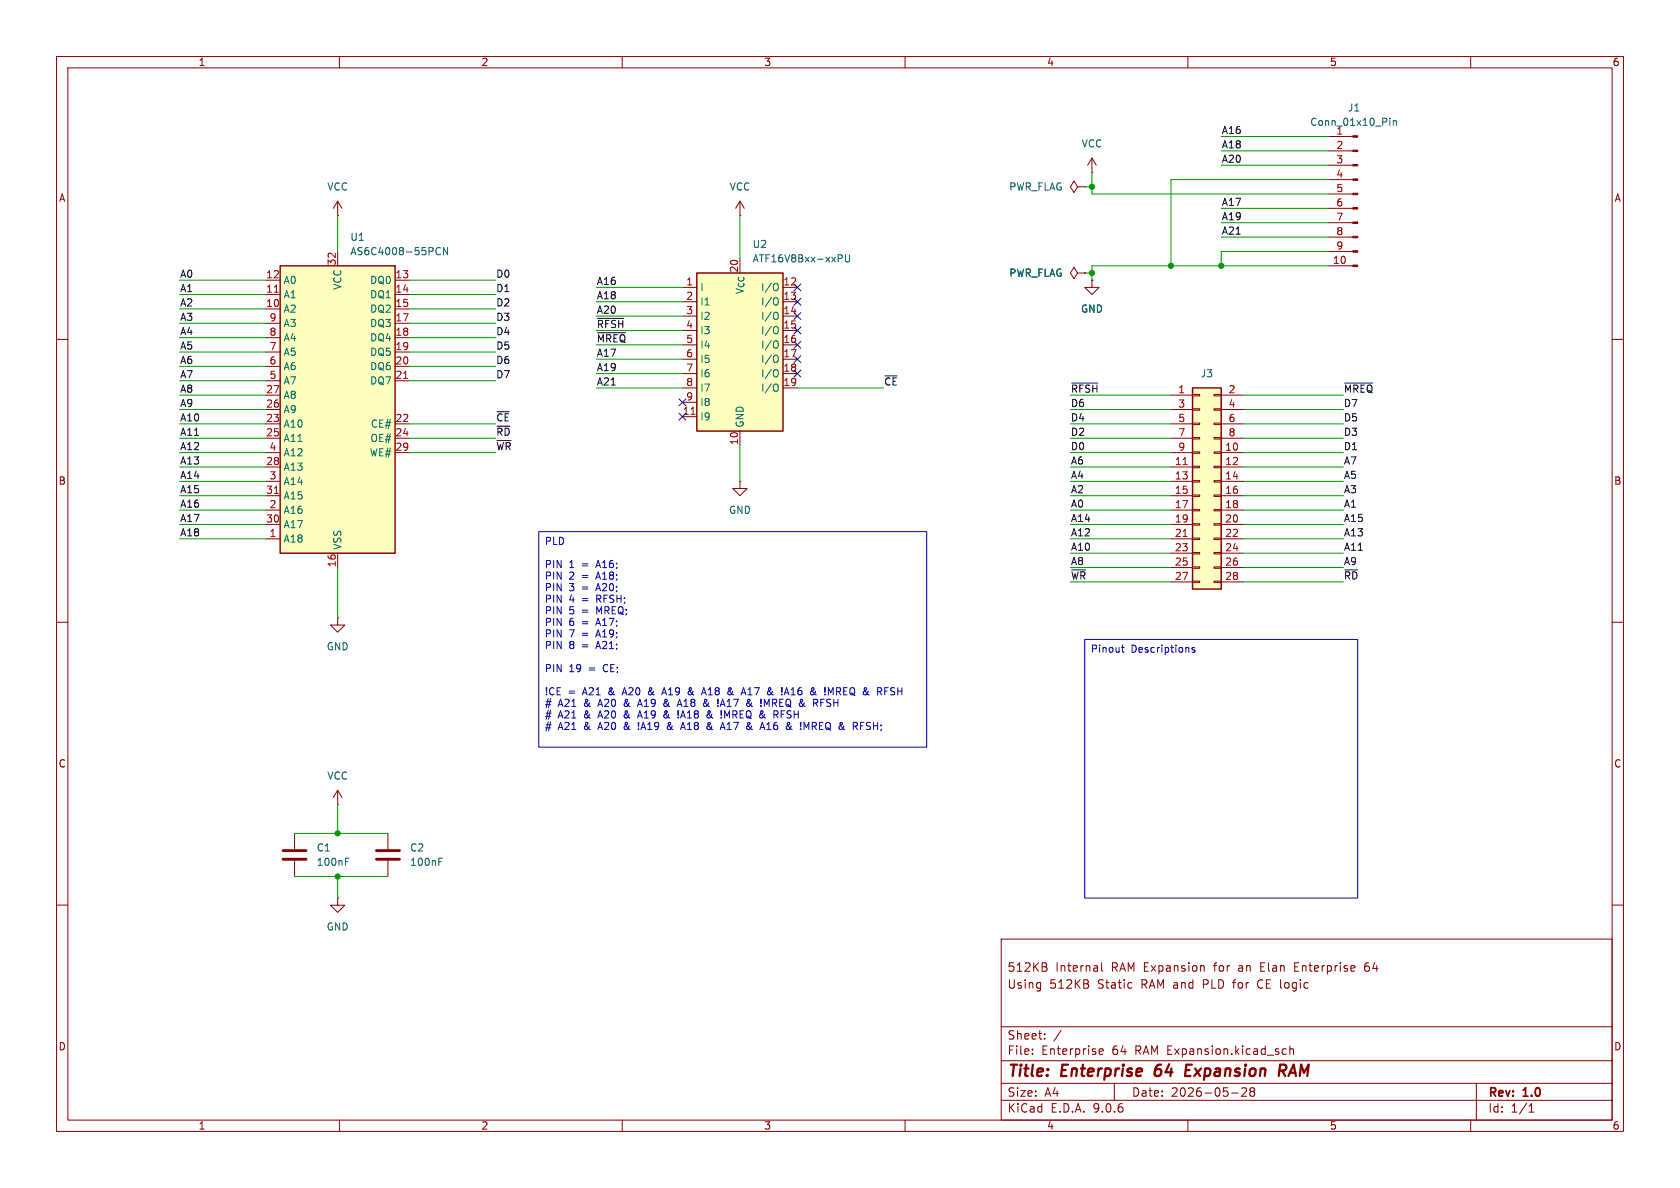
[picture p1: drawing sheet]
<svg xmlns="http://www.w3.org/2000/svg" width="297mm" height="210mm" viewBox="0 0 297 210" stroke-linecap="round" stroke-linejoin="round" font-family="sans-serif">
<g fill="none" stroke="#840000" stroke-width=".18">
<path d="M10 10h277v190h-277zM12 12h273v186h-273zM60 10v2M110 10v2M160 10v2M210 10v2M260 10v2M10 60h2M285 60h2M10 110h2M285 110h2M59.7 139.7l-.8 1.3"/>
<path d="M59.7 139.7l.8 1.3M59.7 139.7v2.5M59.7 142.2h.1M10 160h2M177 166h108v32h-108zM183.8 173.7l.2 .1M184 173.7l-.1 1.4M184 174.6l-.2 .1M184.7 170.9a.4 .4 0 0 1 .4 .4 .4 .4 0 0 1-.3 .4M184.9 170.3l.1 .2-.1 .3M192.4 174.1v.5M194.7 170.2v1.3l.3 .2"/>
<path d="M200 173.7l.1 .1M200.1 174.6l-.1 .1M212.7 170.7l.2 .2v.8M222.5 173.4l-.2 .4 .2 .7M228.9 170.9h.5M229.6 170.2h-.7v1.5h.7M241.5 170.3a1.01 1.01 0 0 0 0 1.4M241.5 170.8l-.3 .3M285 160h2M60 198v2M110 198v2M160 198v2"/>
<path d="M177 194.5h108M177 191.5h108M177 187.5h108M177 181.5h108M182.5 186.3v.1M182.5 185.5v.1M184.7 183.6v.1M184.7 182.8v.1M187.6 182.1l-1.3 2M194.3 185.9l.7-.1v-.3l-.5-.1-.2 .2 .1 .7h.6M197 191.5v3M210 198v2"/>
<path d="M217.7 193.2h1.2M220.3 192.4v.5l-.8 .9h.9M221 192.4v.3l.2 .2M221.2 192.9l-.2 .3v.5l.2 .1 .5-.1 .1-.2-.1-.4-.2-.2M221.2 192.9h.3M221.7 192.4l.1 .3-.3 .2M226.8 186.3h.6M226.8 185.5h.6M228 185.5l.2-.1 .4 .1 .1 .9M228 184.9v1.5M260 198v2M261 191.5v6.5"/>
<path d="M270.3 196.6h.9M270.3 195.5l.4-.4v1.5"/>
</g>
<path d="M204.3 188.7l-.2 1.1 .3 .4M204.4 189.1l-.2 .3M209.6 189.2h.7M210.7 188.2h-1l-.2 2h.9M226.2 189.3h.7a.55 .55 0 0 0 .5-.5 .55 .55 0 0 0-.3-.6h-.8l-.2 2M226.7 189.3l.5 .9" fill="none" stroke="#840000" stroke-width=".4"/>
<path d="M123.2 48.3h15.2v27.9h-15.2z" fill="#ffffc2"/>
<path d="M123.2 48.3h15.2v27.9h-15.2z" fill="none" stroke="#840000" stroke-width=".25"/>
<g fill="none" stroke="#840000" stroke-width=".18">
<path d="M130.8 38.1h.1M130.8 35.6v2.5M130.8 35.6l-.8 1.2M130.8 35.6l.8 1.2M120.6 50.8h2.6M120.6 53.3h2.6M120.6 55.9h2.6M120.6 58.4h2.6M138.4 50.8h2.6M138.4 53.3h2.6M138.4 55.9h2.6M138.4 58.4h2.6"/>
<path d="M190.5 48.3l-.6-1.1-.7 1.1 .7 1 .6-1h1.3M191.8 48.3h.1M120.6 61h2.6M120.6 63.5h2.6M120.6 66h2.6M120.6 68.6h2.6M120.6 71.1h2.6M120.6 73.7h2.6M130.8 76.2v2.5M138.4 61h2.6M138.4 63.5h2.6M138.4 66h2.6"/>
<path d="M138.4 68.6h2.6M130.8 85.1v1.3h1.3l-1.3 1.2-1.3-1.2h1.3M130.8 85.1h.1"/>
</g>
<path d="M122.2 73.2h.7" fill="none" stroke="#a90000" stroke-width=".18"/>
<path d="M137.3 50.1l.1 .1a.81 .81 0 0 1-.1 1.2M137.3 52.6l.1 .1a.81 .81 0 0 1-.1 1.2M137.3 55.2l.1 .1a.81 .81 0 0 1-.1 1.2M137.3 57.7l.1 .1a.81 .81 0 0 1-.1 1.2M148.7 45l.2 .3-.1 .3-.1 .1M149.5 45v1.1l.2 .2 .4-.1 .1-.1v-1.1M137.3 60.3h.1a.81 .81 0 0 1-.1 1.2M137.3 62.8l.1 .1a.81 .81 0 0 1-.1 1.2M137.3 65.3l.1 .1a.81 .81 0 0 1-.1 1.2M137.3 67.9l.1 .1a.81 .81 0 0 1-.1 1.2" fill="none" stroke="#006464" stroke-width=".18"/>
<path d="M49.5 47h20.3v50.8h-20.3z" fill="#ffffc2"/>
<path d="M49.5 47h20.3v50.8h-20.3z" fill="none" stroke="#840000" stroke-width=".25"/>
<g fill="none" stroke="#840000" stroke-width=".18">
<path d="M59.7 38.1h.1M59.7 35.6v2.5M59.7 35.6l-.8 1.2M59.7 35.6l.8 1.2M190.5 33l-.6-1-.7 1 .7 1 .6-1h1.3M191.8 33h.1M193 30.5h.1M193 27.9l-.7 1.3M193 27.9l.8 1.3M193 27.9v2.6M47 49.5h2.5M47 52.1h2.5"/>
<path d="M47 54.6h2.5M47 57.2h2.5M47 59.7h2.5M59.7 44.5v2.5M69.8 49.5h2.6M69.8 52.1h2.6M69.8 54.6h2.6M69.8 57.2h2.6M69.8 59.7h2.6M193 49.5v1.3h1.3l-1.3 1.3-1.2-1.3h1.2M193 49.5h.1M47 62.2h2.5"/>
<path d="M47 64.8h2.5M47 67.3h2.5M47 69.9h2.5M47 72.4h2.5M47 74.9h2.5M47 77.5h2.5M69.8 62.2h2.6M69.8 64.8h2.6M69.8 67.3h2.6M69.8 74.9h2.6M69.8 77.5h2.6M47 80h2.5"/>
<path d="M47 82.6h2.5M47 85.1h2.5M47 87.6h2.5M47 90.2h2.5M47 92.7h2.5M47 95.3h2.5M59.7 97.8v2.5M69.8 80h2.6M59.7 109.2v1.3h1.3l-1.3 1.3-1.3-1.3h1.3M59.7 109.2h.1M52.1 147.3v2.8M52.1 152.1v2.8"/>
<path d="M59.7 158.8v1.2h1.3l-1.3 1.3-1.3-1.3h1.3M59.7 158.8h.1M68.6 147.3v2.8M68.6 152.1v2.8"/>
</g>
<path d="M48.5 51.7h.7M71.4 66.9h.7M48.5 87.2h.7" fill="none" stroke="#a90000" stroke-width=".18"/>
<path d="M77.1 44.7l.4 .3 .3-.1M77.8 43.9l-.3-.1-.4 .3M79.1 43.8v1.2l-.7-1.2v1.2M61.1 152.3h.4M61.1 151.7h.6M77.6 152.3h.4M77.6 151.7h.6" fill="none" stroke="#006464" stroke-width=".18"/>
<path d="M50 150.4h4.1M50 151.9h4.1M66.5 150.4h4.1M66.5 151.9h4.1" fill="none" stroke="#840000" stroke-width=".51"/>
<path d="M210.8 68.6h5.1v35.5h-5.1z" fill="#ffffc2"/>
<path d="M210.8 68.6h5.1v35.5h-5.1z" fill="none" stroke="#840000" stroke-width=".25"/>
<g fill="none" stroke="#840000" stroke-width=".18">
<path d="M234.9 24.1h4.3M234.9 26.7h4.3M234.9 29.2h4.3M234.9 31.8h4.3M234.9 34.3h4.3M234.9 36.8h4.3M234.9 39.4h4.3M191.8 48.3h.1M193 49.5h.1M234.9 41.9h4.3M234.9 44.5h4.3M234.9 47h4.3"/>
<path d="M207 69.9h3.8M207 72.4h3.8M207 74.9h3.8M207 77.5h3.8M210.8 69.7h1.3v.3h-1.3zM210.8 72.3h1.3v.2h-1.3zM210.8 74.8h1.3v.3h-1.3zM210.8 77.3h1.3v.3h-1.3zM210.8 79.9h1.3v.2h-1.3zM214.6 69.7h1.3v.3h-1.3zM214.6 72.3h1.3v.2h-1.3zM214.6 74.8h1.3v.3h-1.3z"/>
<path d="M214.6 77.3h1.3v.3h-1.3zM214.6 79.9h1.3v.2h-1.3zM215.9 69.9h3.8M215.9 72.4h3.8M215.9 74.9h3.8M215.9 77.5h3.8M207 80h3.8M207 82.6h3.8M207 85.1h3.8M207 87.6h3.8M207 90.2h3.8M207 92.7h3.8"/>
<path d="M207 95.3h3.8M207 97.8h3.8M210.8 82.4h1.3v.3h-1.3zM210.8 85h1.3v.2h-1.3zM210.8 87.5h1.3v.3h-1.3zM210.8 90h1.3v.3h-1.3zM210.8 92.6h1.3v.2h-1.3zM210.8 95.1h1.3v.3h-1.3zM210.8 97.7h1.3v.2h-1.3zM214.6 82.4h1.3v.3h-1.3zM214.6 85h1.3v.2h-1.3zM214.6 87.5h1.3v.3h-1.3z"/>
<path d="M214.6 90h1.3v.3h-1.3zM214.6 92.6h1.3v.2h-1.3zM214.6 95.1h1.3v.3h-1.3zM214.6 97.7h1.3v.2h-1.3zM215.9 80h3.8M215.9 82.6h3.8M215.9 85.1h3.8M215.9 87.6h3.8M215.9 90.2h3.8M215.9 92.7h3.8M215.9 95.3h3.8M215.9 97.8h3.8"/>
<path d="M207 100.3h3.8M207 102.9h3.8M210.8 100.2h1.3v.3h-1.3zM210.8 102.7h1.3v.3h-1.3zM214.6 100.2h1.3v.3h-1.3zM214.6 102.7h1.3v.3h-1.3zM215.9 100.3h3.8M215.9 102.9h3.8"/>
</g>
<path d="M209.2 82.1h.7M209.2 94.8h.7" fill="none" stroke="#a90000" stroke-width=".18"/>
<g fill="#840000" stroke="#840000" stroke-width=".18">
<path d="M239.2 24h.8v.3h-.8z"/>
<path d="M239.2 26.5h.8v.3h-.8z"/>
<path d="M239.2 29.1h.8v.2h-.8z"/>
<path d="M239.2 31.6h.8v.3h-.8z"/>
<path d="M239.2 34.2h.8v.2h-.8z"/>
<path d="M239.2 36.7h.8v.3h-.8z"/>
<path d="M239.2 39.2h.8v.3h-.8z"/>
<path d="M239.2 41.8h.8v.2h-.8z"/>
<path d="M239.2 44.3h.8v.3h-.8z"/>
<path d="M239.2 46.9h.8v.2h-.8z"/>
</g>
<path d="M245.7 20.9v.1M245.7 21.3v.9M246.3 21.3v.9M246.3 21.4l.2-.1 .3 .1 .1 .8" fill="none" stroke="#006464" stroke-width=".18"/>
<path d="M105.6 58.8h5M105.6 56.3h4.7M189.5 67.7h4.6M237.7 67.7h5" fill="none" stroke="#0f0f0f" stroke-width=".18"/>
<g fill="none" stroke="#009600" stroke-width=".18">
<path d="M59.7 38.1v6.4M130.8 38.1v7.6M191.8 33h1.2M193 30.5v3.8h41.9M215.9 36.8h19M215.9 26.7h19M215.9 29.2h19M215.9 24.1h19M215.9 39.4h19M234.9 31.8h-27.9v15.2M31.7 49.5h15.3M31.7 54.6h15.3"/>
<path d="M31.7 52.1h15.3M31.7 57.2h15.3M31.7 59.7h15.3M72.4 49.5h15.2M72.4 54.6h15.2M72.4 52.1h15.2M72.4 57.2h15.2M72.4 59.7h15.2M105.4 53.3h15.2M105.4 55.9h15.2M105.4 58.4h15.2M105.4 50.8h15.2"/>
<path d="M191.8 48.3h1.2M215.9 41.9h19M234.9 47h-41.9v2.5M234.9 44.5h-19v2.5M31.7 77.5h15.3M31.7 62.2h15.3M31.7 64.8h15.3M31.7 67.3h15.3M31.7 69.9h15.3M31.7 72.4h15.3M31.7 74.9h15.3M72.4 77.5h15.2"/>
<path d="M72.4 62.2h15.2M72.4 64.8h15.2M72.4 67.3h15.2M72.4 74.9h15.2M105.4 68.6h15.2M105.4 66h15.2M105.4 61h15.2M105.4 63.5h15.2M130.8 78.7v6.4M141 68.6h15.2M189.2 77.5h17.8M189.2 69.9h17.8"/>
<path d="M189.2 72.4h17.8M189.2 74.9h17.8M219.7 77.5h17.8M219.7 69.9h17.8M219.7 72.4h17.8M219.7 74.9h17.8M31.7 95.3h15.3M31.7 92.7h15.3M31.7 87.6h15.3M31.7 90.2h15.3M31.7 85.1h15.3M31.7 82.6h15.3"/>
<path d="M31.7 80h15.3M72.4 80h15.2M189.2 97.8h17.8M189.2 95.3h17.8M189.2 92.7h17.8M189.2 87.6h17.8M189.2 90.2h17.8M189.2 85.1h17.8M189.2 82.6h17.8M189.2 80h17.8M219.7 97.8h17.8M219.7 95.3h17.8"/>
<path d="M219.7 92.7h17.8M219.7 87.6h17.8M219.7 90.2h17.8M219.7 85.1h17.8M219.7 82.6h17.8M219.7 80h17.8M59.7 100.3v8.9M189.2 102.9h17.8M189.2 100.3h17.8M219.7 102.9h17.8M219.7 100.3h17.8M52.1 147.3h16.5"/>
<path d="M52.1 154.9h16.5M59.7 142.2v5.1M59.7 154.9v3.9"/>
</g>
<g fill="none" stroke="#000084" stroke-width=".18">
<path d="M140.4 50.2l1.2 1.2M140.4 55.3l1.2 1.2M140.4 57.8l1.2 1.2M140.4 52.7l1.2 1.2M141.6 50.2l-1.2 1.2M141.6 55.3l-1.2 1.2M141.6 57.8l-1.2 1.2M141.6 52.7l-1.2 1.2M120 70.5l1.3 1.2M120 73.1l1.3 1.2M121.3 70.5l-1.3 1.2M121.3 73.1l-1.3 1.2"/>
<path d="M140.4 62.9l1.2 1.2M140.4 65.4l1.2 1.2M140.4 60.4l1.2 1.2M141.6 62.9l-1.2 1.2M141.6 65.4l-1.2 1.2M141.6 60.4l-1.2 1.2"/>
</g>
<g fill="none" stroke="#0000c2" stroke-width=".18">
<path d="M95.2 94h68.6v38.1h-68.6zM191.8 113h48.2v45.8h-48.2zM198.3 114.5h.4M198.4 114v1.1l.3 .2M211.2 114.5h-.3l-.2 .1 .1 .2 .4 .1v.3h-.5M110.4 121.6l-.4 1.2M112.8 124.5h.6M112.8 126.6h.6M112.9 128.8v.2M112.9 127.7v.8M113.1 123.6l-.4 1.3M113.1 125.7l-.4 1.2"/>
<path d="M115.1 122l-.5 .4 .1 .3 .2 .1M117 122.8l.4-1.2 .4 1.2M117.1 122.5h.6M117.5 123.8l.1 .3 .4 .5M117.8 125.7h-.2l-.1 .3 .5 .7M117.8 124l-.4 .5 .1 .3 .3 .1M117.8 126.1l-.4 .4 .1 .4h.3M118.1 127.9l.1 .3 .4 .5M118.4 128.1l-.4 .4 .1 .4 .3 .1M119.7 124.9l.4-1.3 .5 1.3M119.8 124.5h.6M120.3 129l.4-1.3 .5 1.3"/>
<path d="M120.4 126.6h.6M120.4 128.6h.6M120.7 125.7l-.4 1.2M121.8 122.2l.4-.3v-.3h-.3l-.1 .3 .5 .7M122.4 122.5l-.3 .3h-.3M124.1 122.5h.6M124.4 121.6l.5 1.2M124.7 124.3l.5 .5M124.7 123.6l.3 .2M125 123.9l-.5 .4M125.2 124.3l-.3 .5-.3 .1M125.2 126.1l.6 .8"/>
<path d="M125.3 128.4l.5 .5M125.3 127.7l.3 .2-.5 .5M125.6 125.9l-.5 .4M125.8 126.4l-.3 .5h-.3M125.8 128.4l-.3 .5-.3 .1M127.3 124.9l.5-1.3 .4 1.3M127.5 124.5h.6M127.8 127.7l.4 1.3M129 125.7l-.5 .9-.4-.9v1.2M129 122.2l.7 .6M129.2 121.6v.3M129.5 122.2l-.3 .6"/>
<path d="M132.2 122.8h.8M132.5 121.7l-.3 .2M132.7 124.6l.3 .3M132.7 128.7l.3 .3M132.8 124.2l-.2 .6M132.8 128.3v.3M135.6 124.5l.4-.9v1.3M135.6 129h.7M135.9 127.7v1.3M138.1 126.3h.4M138.1 125.7v1.2M139.1 121.6l.4 1.2"/>
<path d="M139.8 122.8h.8M140.1 121.7l-.3 .2M145.1 123.6h.6M145.1 124.2h.4M147.9 122.2h.5M148.4 121.6h-.5v1.2M153.2 128.9l.1 .1M153.4 127.7l-.2 .2 .2 .4M157.4 122.8h.5M158 121.6h-.3l-.3 .2 .2 .3 .3 .1"/>
</g>
<g fill="#009600" stroke="#009600" stroke-width=".18">
<circle cx="59.7" cy="154.9" r=".46"/>
<circle cx="59.7" cy="147.3" r=".46"/>
<circle cx="193" cy="33" r=".46"/>
<circle cx="215.9" cy="47" r=".46"/>
<circle cx="207" cy="47" r=".46"/>
<circle cx="193" cy="48.3" r=".46"/>
</g>
<g font-size="2.8" fill="#840000">
<text x="178" y="190.9">Title:</text>
<text x="187.7" y="190.9">Enterprise</text>
<text x="205" y="190.9">64</text>
<text x="211.2" y="190.9">Expansion</text>
<text x="228.5" y="190.9">RAM</text>
</g>
<g font-size="2.1" fill="#840000">
<text x="178" y="172">512KB</text>
<text x="186.6" y="172">Internal</text>
<text x="196.5" y="172">RAM Expansion</text>
<text x="214.9" y="172">for</text>
<text x="219.4" y="172">an</text>
<text x="223.4" y="172">Elan</text>
<text x="229.5" y="172">Enterprise</text>
<text x="242.1" y="172">64</text>
<text x="178" y="175">Using</text>
<text x="185.5" y="175">512KB</text>
<text x="194.1" y="175">Static</text>
<text x="201.9" y="175">RAM and</text>
<text x="213.1" y="175">PLD for</text>
<text x="223" y="175">CE logic</text>
<text x="178" y="184">Sheet:</text>
<text x="178" y="186.7">File:</text>
<text x="184.1" y="186.7">Enterprise</text>
<text x="196.7" y="186.7">64</text>
<text x="200.8" y="186.7">RAM Expansion.kicad_sch</text>
<text x="178" y="196.9">KiCad</text>
<text x="178" y="194.1">Size:</text>
<text x="184.7" y="194.1">A4</text>
<text x="185.7" y="196.9">E.D.A.</text>
<text x="193.3" y="196.9">9.0.6</text>
<text x="200" y="194.1">Date:</text>
<text x="207" y="194.1">2026-05-28</text>
<text x="263" y="194.3">Rev:</text>
<text x="263" y="196.9">Id:</text>
<text x="267.1" y="196.9">1/1</text>
<text x="269.4" y="194.3">1.0</text>
</g>
<g font-size="1.8" fill="#840000">
<text x="35" y="11.9">1</text>
<text x="85" y="11.9">2</text>
<text x="135" y="11.9">3</text>
<text x="185" y="11.9">4</text>
<text x="235" y="11.9">5</text>
<text x="285" y="11.9">6</text>
<text x="10.3" y="35.9">A</text>
<text x="285.3" y="35.9">A</text>
<text x="10.3" y="85.9">B</text>
<text x="285.3" y="85.9">B</text>
<text x="10.3" y="135.9">C</text>
<text x="285.3" y="135.9">C</text>
<text x="10.3" y="185.9">D</text>
<text x="285.3" y="185.9">D</text>
<text x="35" y="199.9">1</text>
<text x="85" y="199.9">2</text>
<text x="135" y="199.9">3</text>
<text x="185" y="199.9">4</text>
<text x="235" y="199.9">5</text>
<text x="285" y="199.9">6</text>
</g>
<g font-size="1.8" fill="#0f0f0f">
<text x="215.9" y="23.8">A16</text>
<text x="215.9" y="26.3">A18</text>
<text x="215.9" y="28.9">A20</text>
<text x="215.9" y="41.6">A21</text>
<text x="215.9" y="39">A19</text>
<text x="215.9" y="36.5">A17</text>
<text x="31.7" y="49.2">A0</text>
<text x="31.7" y="51.7">A1</text>
<text x="87.6" y="51.7">D1</text>
<text x="87.6" y="49.2">D0</text>
<text x="105.4" y="53">A18</text>
<text x="105.4" y="50.5">A16</text>
<text x="31.7" y="59.3">A4</text>
<text x="31.7" y="54.3">A2</text>
<text x="31.7" y="56.8">A3</text>
<text x="87.6" y="56.8">D3</text>
<text x="87.6" y="59.3">D4</text>
<text x="87.6" y="54.3">D2</text>
<text x="105.4" y="55.5">A20</text>
<text x="105.4" y="58.1">~{RFSH}</text>
<text x="31.7" y="61.9">A5</text>
<text x="31.7" y="64.4">A6</text>
<text x="87.6" y="61.9">D5</text>
<text x="87.6" y="64.4">D6</text>
<text x="105.4" y="65.7">A19</text>
<text x="105.4" y="63.2">A17</text>
<text x="105.4" y="60.6">~{MREQ}</text>
<text x="31.7" y="69.5">A8</text>
<text x="31.7" y="67">A7</text>
<text x="87.6" y="67">D7</text>
<text x="105.4" y="68.2">A21</text>
<text x="156.2" y="68.2">~{CE}</text>
<text x="189.2" y="69.5">~{RFSH}</text>
<text x="237.5" y="69.5">~{MREQ}</text>
<text x="31.7" y="77.1">A11</text>
<text x="31.7" y="74.6">A10</text>
<text x="31.7" y="72">A9</text>
<text x="87.6" y="77.1">~{RD}</text>
<text x="87.6" y="74.6">~{CE}</text>
<text x="189.2" y="72">D6</text>
<text x="189.2" y="77.1">D2</text>
<text x="189.2" y="74.6">D4</text>
<text x="237.5" y="74.6">D5</text>
<text x="237.5" y="72">D7</text>
<text x="237.5" y="77.1">D3</text>
<text x="31.7" y="82.2">A13</text>
<text x="31.7" y="79.7">A12</text>
<text x="87.6" y="79.7">~{WR}</text>
<text x="189.2" y="79.7">D0</text>
<text x="189.2" y="82.2">A6</text>
<text x="237.5" y="82.2">A7</text>
<text x="237.5" y="79.7">D1</text>
<text x="31.7" y="84.7">A14</text>
<text x="31.7" y="87.3">A15</text>
<text x="31.7" y="89.8">A16</text>
<text x="189.2" y="84.7">A4</text>
<text x="189.2" y="89.8">A0</text>
<text x="189.2" y="87.3">A2</text>
<text x="237.5" y="84.7">A5</text>
<text x="237.5" y="89.8">A1</text>
<text x="237.5" y="87.3">A3</text>
<text x="31.7" y="92.4">A17</text>
<text x="31.7" y="94.9">A18</text>
<text x="189.2" y="94.9">A12</text>
<text x="189.2" y="92.4">A14</text>
<text x="237.5" y="92.4">A15</text>
<text x="237.5" y="94.9">A13</text>
<text x="189.2" y="97.4">A10</text>
<text x="189.2" y="100">A8</text>
<text x="237.5" y="100">A9</text>
<text x="237.5" y="97.4">A11</text>
<text x="189.2" y="102.5">~{WR}</text>
<text x="237.5" y="102.5">~{RD}</text>
</g>
<g font-size="1.8" fill="#006464">
<text x="231.5" y="22.5">Conn_01x10_Pin</text>
<text x="236.1" y="23.9">1</text>
<text x="238.2" y="19.9">J1</text>
<text x="191.1" y="26.3">VCC</text>
<text x="57.8" y="33.9">VCC</text>
<text x="128.9" y="33.9">VCC</text>
<text x="178.3" y="33.9">PWR_FLAG</text>
<text x="61.8" y="45.3">AS6C4008-55PCN</text>
<text x="61.8" y="42.8">U1</text>
<text x="133" y="44">U2</text>
<text x="133" y="46.6">ATF16V8Bxx-xxPU</text>
<text x="50" y="50.4">A0</text>
<text x="50" y="52.9">A1</text>
<text x="60.6" y="51.3" transform="rotate(-90 60.6 51.3)">VCC</text>
<text x="65.3" y="50.4">DQ0</text>
<text x="65.3" y="52.9">DQ1</text>
<text x="123.7" y="51.7">I</text>
<text x="131.7" y="52.1" transform="rotate(-90 131.7 52.1)">V_{CC}</text>
<text x="134.5" y="51.7">I/O</text>
<text x="178.3" y="49.1">PWR_FLAG</text>
<text x="50" y="55.5">A2</text>
<text x="50" y="58">A3</text>
<text x="65.3" y="55.5">DQ2</text>
<text x="65.3" y="58">DQ3</text>
<text x="123.7" y="54.2">I1</text>
<text x="123.7" y="56.7">I2</text>
<text x="123.7" y="59.3">I3</text>
<text x="134.5" y="54.2">I/O</text>
<text x="134.5" y="56.7">I/O</text>
<text x="134.5" y="59.3">I/O</text>
<text x="191" y="55.5">GND</text>
<text x="50" y="60.6">A4</text>
<text x="50" y="63.1">A5</text>
<text x="50" y="65.6">A6</text>
<text x="65.3" y="60.6">DQ4</text>
<text x="65.3" y="63.1">DQ5</text>
<text x="65.3" y="65.6">DQ6</text>
<text x="123.7" y="61.8">I4</text>
<text x="123.7" y="64.4">I5</text>
<text x="134.5" y="61.8">I/O</text>
<text x="134.5" y="64.4">I/O</text>
<text x="50" y="68.2">A7</text>
<text x="50" y="70.7">A8</text>
<text x="65.3" y="68.2">DQ7</text>
<text x="123.7" y="66.9">I6</text>
<text x="123.7" y="69.4">I7</text>
<text x="123.7" y="72">I8</text>
<text x="134.5" y="66.9">I/O</text>
<text x="134.5" y="69.4">I/O</text>
<text x="212.2" y="66.9">J3</text>
<text x="50" y="73.3">A9</text>
<text x="50" y="75.8">A10</text>
<text x="65.4" y="75.8">CE#</text>
<text x="123.7" y="74.5">I9</text>
<text x="131.7" y="75.7" transform="rotate(-90 131.7 75.7)">GND</text>
<text x="50" y="78.3">A11</text>
<text x="50" y="80.9">A12</text>
<text x="50" y="83.4">A13</text>
<text x="65.3" y="80.9">WE#</text>
<text x="65.4" y="78.3">OE#</text>
<text x="50" y="86">A14</text>
<text x="50" y="88.5">A15</text>
<text x="50" y="91">A16</text>
<text x="50" y="93.6">A17</text>
<text x="128.8" y="91">GND</text>
<text x="50" y="96.1">A18</text>
<text x="60.6" y="97.3" transform="rotate(-90 60.6 97.3)">VSS</text>
<text x="57.7" y="115.2">GND</text>
<text x="57.8" y="138">VCC</text>
<text x="55.9" y="150.7">C1</text>
<text x="55.9" y="153.3">100nF</text>
<text x="72.4" y="150.7">C2</text>
<text x="72.4" y="153.3">100nF</text>
<text x="57.7" y="164.7">GND</text>
</g>
<g font-size="1.8" fill="#a90000">
<text x="236.1" y="26.4">2</text>
<text x="236.1" y="29">3</text>
<text x="236.1" y="31.5">4</text>
<text x="236.1" y="34">5</text>
<text x="236.1" y="36.6">6</text>
<text x="236.1" y="39.1">7</text>
<text x="236.1" y="41.7">8</text>
<text x="59.4" y="47" transform="rotate(-90 59.4 47)">32</text>
<text x="235.5" y="46.7">10</text>
<text x="236.1" y="44.2">9</text>
<text x="46.9" y="49.3">12</text>
<text x="46.9" y="51.8">11</text>
<text x="69.8" y="49.3">13</text>
<text x="69.8" y="51.8">14</text>
<text x="121.2" y="50.5">1</text>
<text x="121.2" y="53.1">2</text>
<text x="130.6" y="48.3" transform="rotate(-90 130.6 48.3)">20</text>
<text x="138.4" y="50.5">12</text>
<text x="138.4" y="53.1">13</text>
<text x="46.9" y="54.4">10</text>
<text x="47.6" y="56.9">9</text>
<text x="47.6" y="59.4">8</text>
<text x="69.8" y="54.4">15</text>
<text x="69.8" y="56.9">17</text>
<text x="69.8" y="59.4">18</text>
<text x="121.2" y="55.6">3</text>
<text x="121.2" y="58.2">4</text>
<text x="138.4" y="55.6">14</text>
<text x="138.4" y="58.2">15</text>
<text x="47.6" y="62">7</text>
<text x="47.6" y="64.5">6</text>
<text x="69.8" y="62">19</text>
<text x="69.8" y="64.5">20</text>
<text x="121.2" y="60.7">5</text>
<text x="121.2" y="63.2">6</text>
<text x="121.2" y="65.8">7</text>
<text x="138.4" y="60.7">16</text>
<text x="138.4" y="63.2">17</text>
<text x="138.4" y="65.8">18</text>
<text x="46.9" y="69.6">27</text>
<text x="47.6" y="67.1">5</text>
<text x="69.8" y="67.1">21</text>
<text x="121.2" y="68.3">8</text>
<text x="121.2" y="70.9">9</text>
<text x="138.4" y="68.3">19</text>
<text x="208.2" y="69.6">1</text>
<text x="217.1" y="69.6">2</text>
<text x="46.9" y="72.1">26</text>
<text x="46.9" y="74.7">23</text>
<text x="46.9" y="77.2">25</text>
<text x="69.8" y="74.7">22</text>
<text x="69.8" y="77.2">24</text>
<text x="120.6" y="73.4">11</text>
<text x="208.2" y="72.1">3</text>
<text x="208.2" y="74.7">5</text>
<text x="208.2" y="77.2">7</text>
<text x="217.1" y="72.1">4</text>
<text x="217.1" y="74.7">6</text>
<text x="217.1" y="77.2">8</text>
<text x="46.9" y="82.3">28</text>
<text x="47.6" y="79.8">4</text>
<text x="69.8" y="79.8">29</text>
<text x="130.6" y="78.8" transform="rotate(-90 130.6 78.8)">10</text>
<text x="207.6" y="82.3">11</text>
<text x="208.2" y="79.8">9</text>
<text x="216.5" y="79.8">10</text>
<text x="216.5" y="82.3">12</text>
<text x="46.9" y="87.4">31</text>
<text x="47.6" y="84.8">3</text>
<text x="47.6" y="89.9">2</text>
<text x="207.6" y="84.8">13</text>
<text x="207.6" y="87.4">15</text>
<text x="207.6" y="89.9">17</text>
<text x="216.5" y="84.8">14</text>
<text x="216.5" y="87.4">16</text>
<text x="216.5" y="89.9">18</text>
<text x="46.9" y="92.5">30</text>
<text x="47.6" y="95">1</text>
<text x="207.6" y="92.5">19</text>
<text x="207.6" y="95">21</text>
<text x="216.5" y="92.5">20</text>
<text x="216.5" y="95">22</text>
<text x="59.4" y="100.4" transform="rotate(-90 59.4 100.4)">16</text>
<text x="207.6" y="97.5">23</text>
<text x="207.6" y="100.1">25</text>
<text x="216.5" y="97.5">24</text>
<text x="216.5" y="100.1">26</text>
<text x="207.6" y="102.6">27</text>
<text x="216.5" y="102.6">28</text>
</g>
<g font-size="1.8" fill="#0000c2">
<text x="96.2" y="96.7">PLD</text>
<text x="96.2" y="100.8">PIN</text>
<text x="100.6" y="100.8">1</text>
<text x="103" y="100.8">=</text>
<text x="105.8" y="100.8">A16;</text>
<text x="96.2" y="102.8">PIN</text>
<text x="96.2" y="104.9">PIN</text>
<text x="96.2" y="106.9">PIN</text>
<text x="100.6" y="102.8">2</text>
<text x="100.6" y="104.9">3</text>
<text x="100.6" y="106.9">4</text>
<text x="103" y="102.8">=</text>
<text x="103" y="104.9">=</text>
<text x="103" y="106.9">=</text>
<text x="105.8" y="102.8">A18;</text>
<text x="105.8" y="104.9">A20;</text>
<text x="105.8" y="106.9">RFSH;</text>
<text x="96.2" y="108.9">PIN</text>
<text x="96.2" y="111">PIN</text>
<text x="96.2" y="113">PIN</text>
<text x="100.6" y="108.9">5</text>
<text x="100.6" y="111">6</text>
<text x="100.6" y="113">7</text>
<text x="103" y="108.9">=</text>
<text x="103" y="111">=</text>
<text x="103" y="113">=</text>
<text x="105.8" y="108.9">MREQ;</text>
<text x="105.8" y="111">A17;</text>
<text x="105.8" y="113">A19;</text>
<text x="96.2" y="115.1">PIN</text>
<text x="96.2" y="119.2">PIN</text>
<text x="100.6" y="115.1">8</text>
<text x="100.6" y="119.2">19</text>
<text x="103" y="115.1">=</text>
<text x="104.2" y="119.2">=</text>
<text x="105.8" y="115.1">A21;</text>
<text x="107" y="119.2">CE;</text>
<text x="192.7" y="115.7">Pinout</text>
<text x="199.9" y="115.7">Descriptions</text>
<text x="96.2" y="123.3">!CE</text>
<text x="96.2" y="125.3">#</text>
<text x="98.7" y="125.3">A21</text>
<text x="100.4" y="123.3">=</text>
<text x="103.2" y="123.3">A21</text>
<text x="103.4" y="125.3">&amp;</text>
<text x="106.1" y="125.3">A20</text>
<text x="107.9" y="123.3">&amp;</text>
<text x="110.6" y="123.3">A20</text>
<text x="110.8" y="125.3">&amp;</text>
<text x="113.6" y="125.3">A19</text>
<text x="115.3" y="123.3">&amp;</text>
<text x="118.1" y="123.3">A19</text>
<text x="118.3" y="125.3">&amp;</text>
<text x="121" y="125.3">A18</text>
<text x="122.8" y="123.3">&amp;</text>
<text x="125.6" y="123.3">A18</text>
<text x="125.7" y="125.3">&amp;</text>
<text x="128.5" y="125.3">!A17</text>
<text x="130.3" y="123.3">&amp;</text>
<text x="133" y="123.3">A17</text>
<text x="133.8" y="125.3">&amp;</text>
<text x="136.6" y="125.3">!MREQ &amp;</text>
<text x="137.7" y="123.3">&amp;</text>
<text x="140.5" y="123.3">!A16</text>
<text x="145.8" y="123.3">&amp;</text>
<text x="146.3" y="125.3">RFSH</text>
<text x="148.5" y="123.3">!MREQ &amp;</text>
<text x="158.3" y="123.3">RFSH</text>
<text x="96.2" y="127.3">#</text>
<text x="96.2" y="129.4">#</text>
<text x="98.7" y="127.3">A21</text>
<text x="98.7" y="129.4">A21</text>
<text x="103.4" y="127.3">&amp;</text>
<text x="103.4" y="129.4">&amp;</text>
<text x="106.1" y="127.3">A20</text>
<text x="106.1" y="129.4">A20</text>
<text x="110.8" y="127.3">&amp;</text>
<text x="110.8" y="129.4">&amp;</text>
<text x="113.6" y="127.3">A19</text>
<text x="113.6" y="129.4">!A19</text>
<text x="118.3" y="127.3">&amp;</text>
<text x="118.9" y="129.4">&amp;</text>
<text x="121" y="127.3">!A18</text>
<text x="121.6" y="129.4">A18</text>
<text x="126.3" y="127.3">&amp;</text>
<text x="126.3" y="129.4">&amp;</text>
<text x="129.1" y="127.3">!MREQ &amp;</text>
<text x="129.1" y="129.4">A17</text>
<text x="133.8" y="129.4">&amp;</text>
<text x="136.6" y="129.4">A16</text>
<text x="138.9" y="127.3">RFSH</text>
<text x="141.3" y="129.4">&amp;</text>
<text x="144" y="129.4">!MREQ &amp;</text>
<text x="153.8" y="129.4">RFSH;</text>
</g>
</svg>
